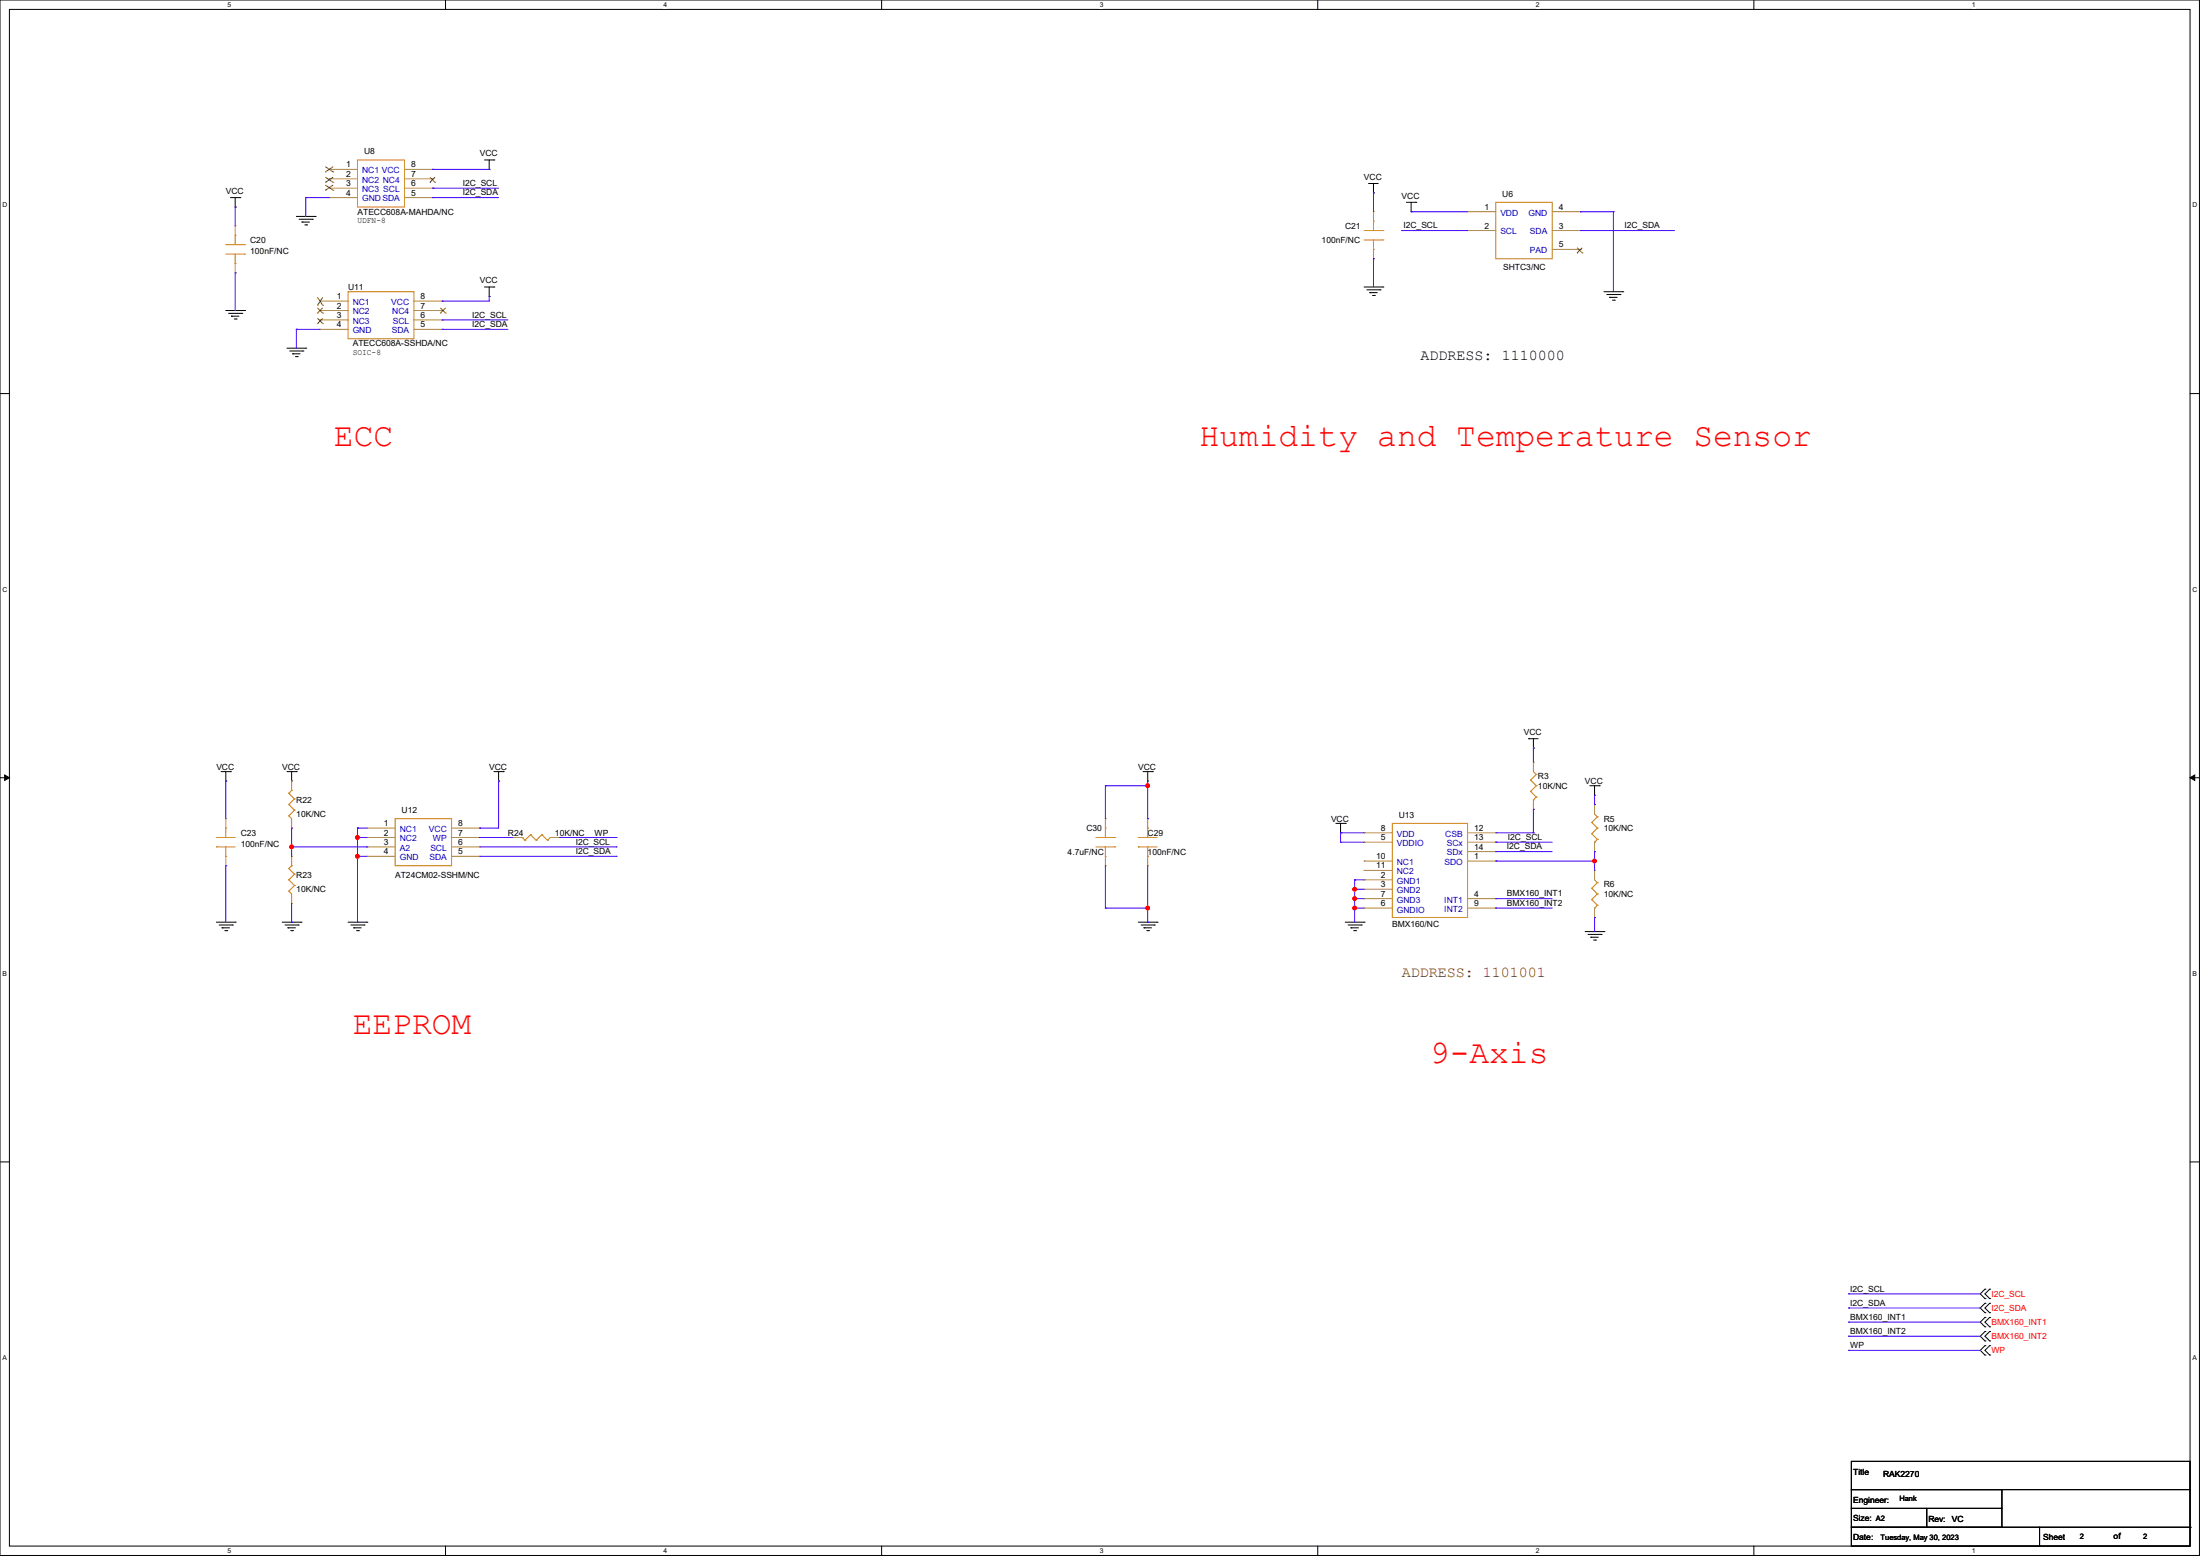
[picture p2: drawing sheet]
<svg xmlns="http://www.w3.org/2000/svg" width="297mm" height="210mm" viewBox="0 0 297 210" stroke-linecap="round" stroke-linejoin="round" font-family="sans-serif">
<path d="M0 0h296.9v209.9h-296.9zM1.3 1.3h294.4v207.4h-294.4z" fill="none" stroke="#000" stroke-width=".14"/>
<g fill="#fff">
<path d="M30.7 .1h.5v1h-.5z"/>
<path d="M30.7 208.8h.5v1h-.5z"/>
</g>
<path d="M60.1 0v1.3M60.1 208.7v1.2" fill="none" stroke="#000" stroke-width=".14"/>
<g fill="#fff">
<path d="M89.6 .1h.5v1h-.5z"/>
<path d="M89.6 208.8h.5v1h-.5z"/>
</g>
<path d="M119 0v1.3M119 208.7v1.2" fill="none" stroke="#000" stroke-width=".14"/>
<g fill="#fff">
<path d="M148.5 .1h.4v1h-.4z"/>
<path d="M148.5 208.8h.4v1h-.4z"/>
</g>
<path d="M177.9 0v1.3M177.9 208.7v1.2" fill="none" stroke="#000" stroke-width=".14"/>
<g fill="#fff">
<path d="M207.3 .1h.5v1h-.5z"/>
<path d="M207.3 208.8h.5v1h-.5z"/>
</g>
<path d="M236.8 0v1.3M236.8 208.7v1.2" fill="none" stroke="#000" stroke-width=".14"/>
<g fill="#fff">
<path d="M266.2 .1h.5v1h-.5z"/>
<path d="M266.2 208.8h.5v1h-.5z"/>
<path d="M.3 27.2h.7v1h-.7z"/>
<path d="M296 27.2h.6v1h-.6z"/>
<path d="M.3 79h.7v1.1h-.7z"/>
<path d="M296 79h.6v1.1h-.6z"/>
</g>
<path d="M0 53.1h1.3M295.7 53.1h1.2" fill="none" stroke="#000" stroke-width=".14"/>
<g fill="#fff">
<path d="M.3 130.9h.6v1h-.6z"/>
<path d="M296 130.9h.6v1h-.6z"/>
</g>
<path d="M0 105h1.3M295.7 105h1.2" fill="none" stroke="#000" stroke-width=".14"/>
<path d="M.6 104.6l.7 .4-.7 .3zM295.7 105l.6-.4v.7z" fill="#000" stroke="#000" stroke-width=".14"/>
<g fill="#fff">
<path d="M.3 182.7h.6v1h-.6z"/>
<path d="M296 182.7h.6v1h-.6z"/>
</g>
<g fill="none" stroke="#000" stroke-width=".14">
<path d="M31.1 26.7h1.3M31.7 27.9h.1M31.7 26.7v1.2M32.4 26.7h.1M40 29.2h2.5M40.4 29.6h1.8M40.8 30h.1M40.8 30h1M41.1 30.4h.3M41.4 30.4h.1M42.2 29.6h.1M42.5 29.2h.1"/>
<path d="M65.4 21.6h1.3M65.4 38.7h1.3M66 22.9h.1M66 21.6v1.3M66 38.7v1.3M66.7 21.6h.1M66.7 38.7h.1M184.1 38.7h2.6M184.5 39.1h1.8M184.8 24.8h.1M184.8 24.8h1.3M184.9 39.5h.1"/>
<path d="M184.9 39.5h1M185.3 39.9h.2M185.4 26h.1M185.4 24.8v1.2M185.5 39.9h.1M186.3 39.1h.1M186.7 38.7h.1M189.9 27.3h1.2M190.5 28.6h.1M190.5 27.3v1.3M191.1 27.3h.1M216.5 39.4h2.6"/>
<path d="M216.9 39.8h1.8M218.7 39.8h.1M219.1 39.4h.1M30.5 41.9h2.5M30.9 42.3h1.7M31.2 42.7h.1M31.2 42.7h1.1M31.6 43.1h.3M31.9 43.1h.1M32.6 42.3h.1M33 41.9h.1M38.7 47h2.6"/>
<path d="M39.1 47.4h1.8M39.5 47.8h.1M39.5 47.8h1M39.9 48.1h.2M40.1 48.1h.1M40.9 47.4h.1M41.3 47h.1M66 40h.1M217.3 40.1h.1M217.3 40.1h1M217.7 40.5h.2M217.9 40.5h.1"/>
<path d="M206.4 99.7h.1M206.4 99.7h1.2M207 99.7v1.3M29.8 104.1h1.3M30.5 105.4h.1M30.5 104.1v1.3M31.1 104.1h.1M38.7 104.1h1.3M39.4 105.4h.1M39.4 104.1v1.3M40 104.1h.1M66.7 104.1h1.2"/>
<path d="M67.3 105.4h.1M67.3 104.1v1.3M67.9 104.1h.1M154.3 104.1h1.3M154.9 105.4h.1M154.9 104.1v1.3M155.6 104.1h.1M180.3 111.1h1.3M181 112.4h.1M181 111.1v1.3M181.6 111.1h.1M207 101h.1"/>
<path d="M214.6 106h1.3M215.3 107.3h.1M215.3 106v1.3M215.9 106h.1M29.2 124.5h2.5M29.6 124.8h1.8M30 125.2h.1M30 125.2h1M30.4 125.6h.2M30.6 125.6h.1M31.4 124.8h.1M31.7 124.5h.1"/>
<path d="M38.1 124.5h2.5M38.5 124.8h1.8M38.9 125.2h.1M38.9 125.2h1M39.2 125.6h.3M39.5 125.6h.1M40.3 124.8h.1M40.6 124.5h.1M47 124.5h2.5M47.4 124.8h1.7M47.8 125.2h.1M47.8 125.2h1"/>
<path d="M48.1 125.6h.3M48.4 125.6h.1M49.1 124.8h.1M49.5 124.5h.1M153.7 124.5h2.5M154.1 124.8h1.7M154.4 125.2h.1M154.4 125.2h1M154.8 125.6h.3M155.1 125.6h.1M155.8 124.8h.1M156.2 124.5h.1"/>
<path d="M181.6 124.5h2.5M182 124.8h1.8M182.4 125.2h.1M182.4 125.2h1M182.8 125.6h.2M183 125.6h.1M183.8 124.8h.1M184.1 124.5h.1M214 125.7h2.5M214.4 126.1h1.8M214.8 126.5h.1M214.8 126.5h1"/>
<path d="M215.1 126.9h.3M215.4 126.9h.1M216.2 126.1h.1M216.5 125.7h.1M0 156.8h1.3M295.7 156.8h1.2M268 174h.1M268 175.3h.1M268 175.9h.1M268 177.2h.1M268 177.8h.1M268 179.1h.1"/>
<path d="M268 179.7h.1M268 174l-.7 .6 .7 .7M268 175.9l-.7 .6 .7 .7M268 177.8l-.7 .6 .7 .7M268 179.7l-.7 .6 .7 .7M268.6 175.3h.1M268.6 174h.1M268.6 177.2h.1M268.6 175.9h.1M268.6 179.1h.1M268.6 177.8h.1M268.6 179.7h.1"/>
<path d="M268.6 174l-.6 .6 .6 .7M268.6 175.9l-.6 .6 .6 .7M268.6 177.8l-.6 .6 .6 .7M268.6 179.7l-.6 .6 .6 .7M249.9 197.2h45.8v3.8h-45.8zM268 181.6h.1M268 182.9h.1M268 181h.1M268 181.6l-.7 .6 .7 .7M268.6 182.9h.1M268.6 181.6h.1M268.6 181h.1"/>
<path d="M268.6 181.6l-.6 .6 .6 .7M249.9 201h20.4v2.6h-20.4zM249.9 203.6h10.2v2.5h-10.2zM249.9 206.1h25.4v2.6h-25.4zM260.1 203.6h10.2v2.5h-10.2zM275.3 206.1h20.4v2.6h-20.4zM295.7 206.1h.1M295.7 201v5.1"/>
</g>
<g fill="none" stroke="#cc8006" stroke-width=".14">
<path d="M30.5 34.3h2.5M30.5 33h2.5M31.7 31.7h.1M31.7 35.6h.1M31.7 31.7v1.3M31.7 34.3v1.3M33 34.3h.1M33 33h.1M47 39.4h8.9v6.3h-8.9zM48.3 21.6h6.3v6.3h-6.3zM184.1 32.4h2.6M184.1 31.1h2.6"/>
<path d="M185.4 29.8h.1M185.4 33.7h.1M185.4 29.8v1.3M185.4 32.4v1.3M186.7 32.4h.1M186.7 31.1h.1M201.9 27.3h7.6v7.6h-7.6zM29.2 113h.1M29.2 114.3h.1M29.2 114.3h2.5M29.2 113h2.5M30.5 115.6h.1"/>
<path d="M30.5 111.8h.1M30.5 111.8v1.2M30.5 114.3v1.3M39 110.1h.1M39 108.6h.1M39 107.1h.1M39 118.7h.1M39 117.2h.1M39 110.1l.4 .4M39 108.6l.8 .7M39 107.1l.8 .7M39 118.7l.8 .8"/>
<path d="M39 117.2l.8 .8M39.4 106.7h.1M39.4 116.8h.1M39.4 106.7l-.4 .4M39.4 116.8l-.4 .4M39.8 109.3h.1M39.8 107.8h.1M39.8 119.5h.1M39.8 118h.1M39.8 109.3l-.8 .8M39.8 107.8l-.8 .8M39.8 119.5l-.8 .8"/>
<path d="M39.8 118l-.8 .7M53.3 110.5h7.7v6.3h-7.7zM70.5 113h.1M70.5 113l.4 .4M70.9 113.4h.1M71.6 112.6h.1M71.6 112.6l.8 .8M71.6 112.6l-.7 .8M72.4 113.4h.1M73.2 112.6h.1M73.2 112.6l.7 .8M73.2 112.6l-.8 .8"/>
<path d="M73.9 113.4h.1M74.3 113l-.4 .4M148 114.3h2.5M148 113h2.5M149.2 111.8h.1M149.2 115.6h.1M149.2 111.8v1.2M149.2 114.3v1.3M150.5 114.3h.1M150.5 113h.1M153.7 113h.1M153.7 114.3h.1"/>
<path d="M153.7 114.3h2.5M153.7 113h2.5M154.9 115.6h.1M154.9 111.8h.1M154.9 111.8v1.2M154.9 114.3v1.3M188 111.1h10.1v12.7h-10.1zM206.6 105.3h.1M206.6 106.8h.1M206.6 105.3l.8 .7M206.6 106.8l.8 .8M207 107.9h.1"/>
<path d="M207 104.1l.4 .4M207.4 104.5h.1M207.4 106h.1M207.4 107.6h.1M207.4 104.5l-.8 .8M207.4 106l-.8 .8M207.4 107.6l-.4 .3M214.9 111h.1M214.9 112.5h.1M214.9 119.9h.1M214.9 111l.7 .8M214.9 112.5l.7 .8"/>
<path d="M214.9 119.9l.7 .7M215.3 113.7h.1M215.3 109.9l.3 .3M215.3 118.7l.3 .4M215.6 110.2h.1M215.6 111.8h.1M215.6 113.3h.1M215.6 119.1h.1M215.6 110.2l-.7 .8M215.6 111.8l-.7 .7M215.6 113.3l-.3 .4M215.6 119.1l-.7 .8"/>
<path d="M39 120.3h.1M39 120.3l.4 .3M214.9 121.4h.1M214.9 121.4l.7 .8M215.3 122.6h.1M215.6 120.6h.1M215.6 122.2h.1M215.6 120.6l-.7 .8M215.6 122.2l-.3 .4"/>
</g>
<g fill="none" stroke="#a84" stroke-width=".14">
<path d="M31.7 36.8h.1M31.7 30.5h.1M31.7 30.5v1.2M31.7 35.6v1.2M44.4 22.9h.1M44.4 24.1h.1M44.4 25.4h.1M44.4 26.7h.1M44.4 22.9h3.9M44.4 24.1h3.9M44.4 25.4h3.9M44.4 26.7h3.9"/>
<path d="M54.6 22.9h3.8M54.6 24.1h3.8M54.6 25.4h3.8M54.6 26.7h3.8M58.4 26.7h.1M58.4 25.4h.1M58.4 24.1h.1M58.4 22.9h.1M185.4 34.9h.1M185.4 28.6h.1M185.4 28.6v1.2M185.4 33.7v1.2"/>
<path d="M198.1 28.6h.1M198.1 31.1h.1M198.1 28.6h3.8M198.1 31.1h3.8M209.5 28.6h3.9M209.5 31.1h3.9M209.5 33.7h3.9M213.4 31.1h.1M213.4 28.6h.1M213.4 33.7h.1M43.2 40.6h.1M43.2 41.9h.1"/>
<path d="M43.2 43.2h.1M43.2 44.4h.1M43.2 40.6h3.8M43.2 41.9h3.8M43.2 43.2h3.8M43.2 44.4h3.8M55.9 40.6h3.8M55.9 41.9h3.8M55.9 43.2h3.8M55.9 44.4h3.8M59.7 44.4h.1M59.7 43.2h.1"/>
<path d="M59.7 41.9h.1M59.7 40.6h.1M30.5 110.5h.1M30.5 116.8h.1M30.5 110.5v1.3M30.5 115.6v1.2M39.4 111.8h.1M39.4 105.4h.1M39.4 115.6h.1M39.4 105.4v1.3M39.4 110.5v1.3M39.4 115.6v1.2"/>
<path d="M49.5 111.8h.1M49.5 113h.1M49.5 114.3h.1M49.5 115.6h.1M49.5 111.8h3.8M49.5 113h3.8M49.5 114.3h3.8M49.5 115.6h3.8M61 111.8h3.8M61 113h3.8M61 114.3h3.8M61 115.6h3.8"/>
<path d="M64.8 115.6h.1M64.8 114.3h.1M64.8 113h.1M64.8 111.8h.1M69.2 113h.1M69.2 113h1.3M74.3 113h1.3M75.6 113h.1M149.2 116.8h.1M149.2 110.5h.1M149.2 110.5v1.3M149.2 115.6v1.2"/>
<path d="M154.9 110.5h.1M154.9 116.8h.1M154.9 110.5v1.3M154.9 115.6v1.2M184.1 118.7h.1M184.1 113.7h.1M184.1 112.4h.1M184.1 116.2h.1M184.1 117.5h.1M184.1 116.2h3.9M184.1 118.7h3.9M184.1 113.7h3.9"/>
<path d="M184.1 112.4h3.9M184.1 117.5h3.9M198.1 116.2h3.8M198.1 113.7h3.8M198.1 112.4h3.8M198.1 114.9h3.8M201.9 116.2h.1M201.9 112.4h.1M201.9 113.7h.1M201.9 114.9h.1M207 102.9h.1M207 109.2h.1"/>
<path d="M207 102.9v1.2M207 107.9v1.3M215.3 108.6h.1M215.3 114.9h.1M215.3 117.5h.1M215.3 108.6v1.3M215.3 113.7v1.2M215.3 117.5v1.2M39.4 121.9h.1M39.4 120.6v1.3M184.1 120h.1M184.1 122.6h.1"/>
<path d="M184.1 121.3h.1M184.1 120h3.9M184.1 121.3h3.9M184.1 122.6h3.9M198.1 121.3h3.8M198.1 122.6h3.8M201.9 121.3h.1M201.9 122.6h.1M215.3 123.8h.1M215.3 122.6v1.2"/>
</g>
<g fill="none" stroke="#804000" stroke-width=".14">
<path d="M43.9 23.2h.1M43.9 24.6h.1M43.9 25.7h.1M43.9 22.5l1.1 .7M43.9 23.9l1.1 .7M43.9 25l1.1 .7M45 23.2h.1M45 24.6h.1M45 25.7h.1M45 22.5l-1.1 .7M45 23.9l-1.1 .7M45 25l-1.1 .7"/>
<path d="M58 24.6h.1M58 23.9l.7 .7M58.7 24.6h.1M58.7 23.9l-.7 .7M212.9 34.1h.1M212.9 33.4l.7 .7M213.6 34.1h.1M213.6 33.4l-.7 .7M42.9 41.2h.1M42.9 42.3h.1M42.9 43.7h.1M42.9 40.1l.7 1.1"/>
<path d="M42.9 41.5l.7 .8M42.9 43l.7 .7M43.6 41.2h.1M43.6 42.3h.1M43.6 43.7h.1M43.6 40.1l-.7 1.1M43.6 41.5l-.7 .8M43.6 43l-.7 .7M59.4 42.3h.1M59.4 41.5l.7 .8M60.1 42.3h.1M60.1 41.5l-.7 .8"/>
</g>
<g fill="none" stroke="#4200ff" stroke-width=".14">
<path d="M31.7 36.8h.1M31.7 27.9h.1M31.7 27.9v2.6M31.7 36.8v5.1M41.3 26.7h.1M41.3 26.7v2.5M41.3 26.7h3.1M58.4 22.9h.1M58.4 25.4h.1M58.4 26.7h.1M58.4 22.9h7.6M58.4 25.4h8.9"/>
<path d="M58.4 26.7h8.9M185.4 26h.1M185.4 34.9h.1M185.4 26v2.6M185.4 34.9v3.8M189.2 31.1h.1M189.2 31.1h8.9M190.5 28.6h.1M190.5 28.6h7.6M213.4 28.6h.1M213.4 31.1h.1M213.4 28.6h4.4"/>
<path d="M213.4 31.1h12.7M217.8 28.6h.1M217.8 28.6v10.8M40 44.4h.1M40 44.4h3.2M40 44.4v2.6M59.7 40.6h.1M59.7 43.2h.1M59.7 44.4h.1M59.7 43.2h8.9M59.7 44.4h8.9M66 40h.1"/>
<path d="M66 40v.6h-6.3M30.5 105.4h.1M30.5 116.8h.1M30.5 105.4v5.1M30.5 116.8v7.7M39.4 111.8h.1M39.4 114.3h.1M39.4 114.3h10.1M39.4 111.8v3.8M48.3 111.8h.1M48.3 113h.1M48.3 115.6h.1"/>
<path d="M48.3 111.8h1.2M48.3 111.8v12.7M48.3 113h1.2M48.3 115.6h1.2M49.5 114.3h.1M64.8 111.8h.1M64.8 113h.1M64.8 113h4.4M64.8 114.3h18.4M64.8 115.6h18.4M67.3 105.4h.1M67.3 105.4v6.4h-2.5"/>
<path d="M75.6 113h7.6M83.2 114.3h.1M83.2 115.6h.1M83.2 113h.1M149.2 106h.1M149.2 106v4.5M149.2 116.8v5.8M149.2 106h5.7M154.9 106h.1M154.9 110.5h.1M154.9 105.4v5.1M154.9 116.8v7.7"/>
<path d="M181 112.4h.1M181 113.7h.1M181 112.4h3.1M181 113.7h3.1M181 112.4v1.3M182.9 118.7h.1M182.9 118.7h1.2M182.9 118.7v5.8M201.9 113.7h.1M201.9 114.9h.1M201.9 116.2h.1M201.9 112.4h5.1"/>
<path d="M201.9 113.7h7.6M201.9 114.9h7.6M201.9 116.2h13.4M207 101h.1M207 109.2h.1M207 112.4h.1M207 101v1.9M207 109.2v3.2M215.3 114.9h.1M215.3 116.2h.1M215.3 108.6h.1M215.3 107.3v1.3"/>
<path d="M215.3 114.9v2.6M39.4 124.5h.1M39.4 121.9v2.6M48.3 124.5h.1M149.2 122.6h.1M149.2 122.6h5.7M154.9 122.6h.1M154.9 124.5h.1M182.9 120h.1M182.9 121.3h.1M182.9 122.6h.1M182.9 120h1.2"/>
<path d="M182.9 121.3h1.2M182.9 122.6h1.2M201.9 121.3h.1M201.9 122.6h.1M201.9 121.3h7.6M201.9 122.6h7.6M215.3 123.8h.1M215.3 123.8v1.9M249.6 174.6h.1M249.6 176.5h.1M249.6 178.4h.1M249.6 174.6h17.7"/>
<path d="M249.6 176.5h17.7M249.6 178.4h17.7M249.6 182.2h.1M249.6 180.3h.1M249.6 182.2h17.7M249.6 180.3h17.7"/>
</g>
<g fill="#f00" stroke="#f00" stroke-width=".14">
<circle cx="48.3" cy="113" r=".25"/>
<circle cx="48.3" cy="115.6" r=".25"/>
<circle cx="39.4" cy="114.3" r=".25"/>
<circle cx="215.3" cy="116.2" r=".25"/>
<circle cx="182.9" cy="120" r=".25"/>
<circle cx="182.9" cy="121.3" r=".25"/>
<circle cx="182.9" cy="122.5" r=".25"/>
<circle cx="154.9" cy="122.5" r=".25"/>
<circle cx="154.9" cy="106" r=".25"/>
</g>
<g font-size="4.4" fill="#f00">
<text x="45.1" y="60.2">ECC</text>
<text x="161.9" y="60.2">Humidity and Temperature Sensor</text>
<text x="47.6" y="139.6">EEPROM</text>
<text x="193" y="143.4">9-Axis</text>
</g>
<text font-size="2" x="191.8" y="48.6">ADDRESS: 1110000</text>
<text font-size="2" fill="#800000" x="189.2" y="131.8">ADDRESS: 1101001</text>
<g font-size="1.1">
<text x="46.7" y="22.6">1</text>
<text x="46.7" y="23.9">2</text>
<text x="49.1" y="20.8">U8</text>
<text x="55.5" y="23.9">7</text>
<text x="55.5" y="22.6">8</text>
<text x="64.8" y="21.1">VCC</text>
<text x="30.5" y="26.2">VCC</text>
<text x="46.7" y="25.1">3</text>
<text x="46.7" y="26.4">4</text>
<text x="48.3" y="29">ATECC608A-MAHDA/NC</text>
<text x="55.5" y="26.4">5</text>
<text x="55.5" y="25.1">6</text>
<text x="62.5" y="25.1">I2C_SCL</text>
<text x="62.5" y="26.4">I2C_SDA</text>
<text x="184.1" y="24.3">VCC</text>
<text x="189.2" y="26.8">VCC</text>
<text x="200.4" y="28.3">1</text>
<text x="202.8" y="26.6">U6</text>
<text x="210.4" y="28.3">4</text>
<text x="33.8" y="32.8">C20</text>
<text x="33.8" y="34.3">100nF/NC</text>
<text x="48.3" y="30.1">UDFN-8</text>
<text x="178.4" y="32.8">100nF/NC</text>
<text x="181.6" y="30.9">C21</text>
<text x="189.5" y="30.8">I2C_SCL</text>
<text x="200.4" y="30.9">2</text>
<text x="210.4" y="30.9">3</text>
<text x="210.4" y="33.4">5</text>
<text x="219.3" y="30.8">I2C_SDA</text>
<text x="45.5" y="40.4">1</text>
<text x="45.5" y="41.6">2</text>
<text x="47" y="39.1">U11</text>
<text x="56.8" y="41.6">7</text>
<text x="56.8" y="40.4">8</text>
<text x="64.8" y="38.2">VCC</text>
<text x="202.9" y="36.5">SHTC3/NC</text>
<text x="45.5" y="42.9">3</text>
<text x="45.5" y="44.2">4</text>
<text x="47.6" y="46.7">ATECC608A-SSHDA/NC</text>
<text x="47.6" y="47.9">SOIC-8</text>
<text x="56.8" y="44.2">5</text>
<text x="56.8" y="42.9">6</text>
<text x="63.7" y="42.9">I2C_SCL</text>
<text x="63.7" y="44.1">I2C_SDA</text>
<text x="205.7" y="99.2">VCC</text>
<text x="29.2" y="103.9">VCC</text>
<text x="38.1" y="103.9">VCC</text>
<text x="66" y="103.9">VCC</text>
<text x="153.7" y="103.9">VCC</text>
<text x="207.6" y="105.2">R3</text>
<text x="207.6" y="106.4">10K/NC</text>
<text x="214" y="105.8">VCC</text>
<text x="32.5" y="112.8">C23</text>
<text x="40" y="108.3">R22</text>
<text x="40" y="110.2">10K/NC</text>
<text x="51.8" y="111.5">1</text>
<text x="51.8" y="112.8">2</text>
<text x="54.2" y="109.7">U12</text>
<text x="61.8" y="112.8">7</text>
<text x="61.8" y="111.5">8</text>
<text x="68.6" y="112.8">R24</text>
<text x="74.9" y="112.8">10K/NC</text>
<text x="77.7" y="114">I2C_SCL</text>
<text x="80.3" y="112.8">WP</text>
<text x="146.7" y="112.2">C30</text>
<text x="154.9" y="112.8">C29</text>
<text x="179.7" y="110.9">VCC</text>
<text x="186.4" y="113.4">5</text>
<text x="186.4" y="112.1">8</text>
<text x="188.8" y="110.4">U13</text>
<text x="199" y="112.1">12</text>
<text x="199" y="113.4">13</text>
<text x="203.6" y="113.4">I2C_SCL</text>
<text x="216.5" y="110.9">R5</text>
<text x="216.5" y="112.2">10K/NC</text>
<text x="32.5" y="114.3">100nF/NC</text>
<text x="40" y="118.5">R23</text>
<text x="51.8" y="114">3</text>
<text x="51.8" y="115.3">4</text>
<text x="53.3" y="118.5">AT24CM02-SSHM/NC</text>
<text x="61.8" y="115.3">5</text>
<text x="61.8" y="114">6</text>
<text x="77.7" y="115.3">I2C_SDA</text>
<text x="144.1" y="115.3">4.7uF/NC</text>
<text x="154.9" y="115.3">100nF/NC</text>
<text x="185.8" y="115.9">10</text>
<text x="185.8" y="117.2">11</text>
<text x="186.4" y="118.5">2</text>
<text x="186.4" y="119.8">3</text>
<text x="199" y="115.9">1</text>
<text x="199" y="114.7">14</text>
<text x="203.4" y="114.6">I2C_SDA</text>
<text x="216.5" y="119.8">R6</text>
<text x="40" y="120.4">10K/NC</text>
<text x="186.4" y="122.3">6</text>
<text x="186.4" y="121">7</text>
<text x="187.9" y="125.1">BMX160/NC</text>
<text x="199" y="121">4</text>
<text x="199" y="122.3">9</text>
<text x="203.4" y="121">BMX160_INT1</text>
<text x="203.4" y="122.2">BMX160_INT2</text>
<text x="216.5" y="121">10K/NC</text>
<text x="249.8" y="174.3">I2C_SCL</text>
<text x="249.8" y="176.2">I2C_SDA</text>
<text x="249.8" y="178.1">BMX160_INT1</text>
<text x="249.8" y="182">WP</text>
<text x="249.8" y="180">BMX160_INT2</text>
<text x="250.2" y="199">Title</text>
<text x="250.2" y="202.8">Engineer:</text>
<text x="254.2" y="199.4">RAK2270</text>
<text x="250.2" y="205.2">Size:</text>
<text x="250.2" y="207.8">Date:</text>
<text x="260.3" y="205.4">Rev:</text>
<text x="263.5" y="205.4">VC</text>
<text x="275.8" y="207.8">Sheet</text>
<text x="285.3" y="207.7">of</text>
</g>
<g font-size="1.1" fill="#00c">
<text x="48.9" y="23.4">NC1 VCC</text>
<text x="48.9" y="24.6">NC2 NC4</text>
<text x="48.9" y="25.9">NC3 SCL</text>
<text x="48.9" y="27.2">GNDSDA</text>
<text x="202.5" y="29.1">VDD</text>
<text x="206.4" y="29.1">GND</text>
<text x="202.5" y="31.6">SCL</text>
<text x="206.5" y="31.6">SDA</text>
<text x="206.5" y="34.2">PAD</text>
<text x="47.6" y="41.2">NC1</text>
<text x="52.8" y="41.2">VCC</text>
<text x="47.6" y="42.4">NC2</text>
<text x="47.6" y="43.7">NC3</text>
<text x="47.6" y="45">GND</text>
<text x="52.9" y="45">SDA</text>
<text x="53" y="42.4">NC4</text>
<text x="53" y="43.7">SCL</text>
<text x="54" y="112.3">NC1</text>
<text x="54" y="113.5">NC2</text>
<text x="57.9" y="112.3">VCC</text>
<text x="58.4" y="113.5">WP</text>
<text x="188.6" y="112.9">VDD</text>
<text x="195.1" y="112.9">CSB</text>
<text x="54" y="114.8">A2</text>
<text x="54" y="116.1">GND</text>
<text x="58" y="116.1">SDA</text>
<text x="58.1" y="114.8">SCL</text>
<text x="188.6" y="119.3">GND1</text>
<text x="188.6" y="114.2">VDDIO</text>
<text x="188.6" y="116.7">NC1</text>
<text x="188.6" y="118">NC2</text>
<text x="195" y="116.7">SDO</text>
<text x="195.3" y="114.2">SCx</text>
<text x="195.3" y="115.5">SDx</text>
<text x="188.6" y="120.5">GND2</text>
<text x="188.6" y="123.2">GNDIO</text>
<text x="188.6" y="121.8">GND3</text>
<text x="195" y="121.8">INT1</text>
<text x="195" y="123.1">INT2</text>
</g>
<g font-size="1.1" fill="#f00">
<text x="268.8" y="175">I2C_SCL</text>
<text x="268.8" y="176.9">I2C_SDA</text>
<text x="268.8" y="178.8">BMX160_INT1</text>
<text x="268.8" y="182.6">WP</text>
<text x="268.8" y="180.7">BMX160_INT2</text>
</g>
<g font-size="1">
<text x="256.4" y="202.6">Hank</text>
<text x="253.2" y="205.3">A2</text>
<text x="253.9" y="207.8">Tuesday, May 30, 2023</text>
<text x="280.8" y="207.7">2</text>
<text x="289.3" y="207.7">2</text>
</g>
<g font-size=".9">
<text x="30.7" y=".9">5</text>
<text x="89.6" y=".9">4</text>
<text x="148.5" y=".9">3</text>
<text x="207.3" y=".9">2</text>
<text x="266.2" y=".9">1</text>
<text x=".3" y="28">D</text>
<text x="296" y="28">D</text>
<text x=".3" y="79.8">C</text>
<text x="296" y="79.8">C</text>
<text x=".3" y="131.7">B</text>
<text x="296" y="131.7">B</text>
<text x=".3" y="183.5">A</text>
<text x="296" y="183.5">A</text>
<text x="30.7" y="209.6">5</text>
<text x="89.6" y="209.6">4</text>
<text x="148.5" y="209.6">3</text>
<text x="207.3" y="209.6">2</text>
<text x="266.2" y="209.6">1</text>
</g>
</svg>
